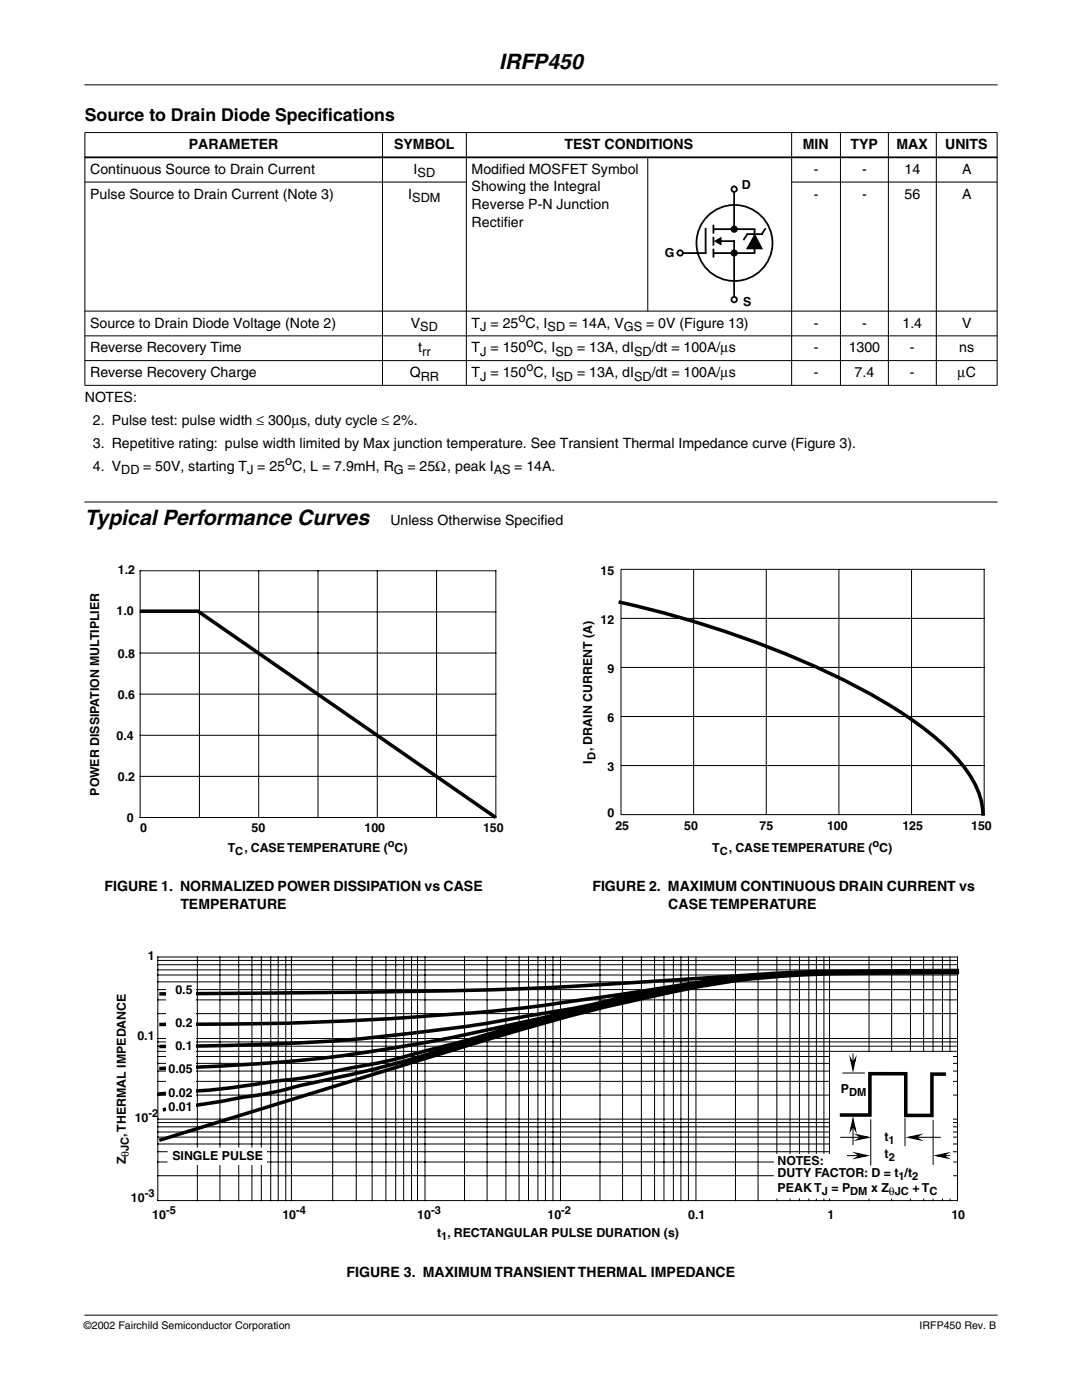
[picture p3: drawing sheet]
<svg xmlns="http://www.w3.org/2000/svg" width="216mm" height="279mm" viewBox="0 0 216 279" stroke-linecap="round" stroke-linejoin="round" font-family="sans-serif">
<path d="M16.9 16.9h182.1M16.9 262.5h182.1" fill="none" stroke="#000" stroke-width=".2"/>
<path d="M16.9 99.8h182.1v2.2h-182.1z" fill="#fff"/>
<g fill="none" stroke="#000" stroke-width=".2">
<path d="M16.9 26.5h182.1M16.9 36.3h76.2M16.9 26.5v50.4M76.3 26.4v50.5M93.1 26.4v50.5M129.3 31.2v30.9M157.9 36.3h41.1M158 26.4v50.5M167.7 26.4v50.5M177.3 26.4v50.5M186.8 26.4v50.5M199 26.5v50.4"/>
<path d="M16.9 62.1h182.1M16.9 67h182.1M16.9 72h182.1M16.9 76.9h182.1M16.9 100.2h182.1"/>
</g>
<path d="M16.9 31.4h182.1" fill="none" stroke="#000" stroke-width=".35"/>
<circle cx="146.6" cy="48.5" r="7.6" fill="#fff"/>
<g fill="none" stroke="#000" stroke-width=".35">
<path d="M146.5 37.2v8.5M135.2 50.5h5.6M140.8 45.7v4.6M142.4 45v1.4M142.4 47.4v1.4M142.4 49.8v1.4M142.5 50.5h8.1M142.6 45.7h8M142.8 48.1l1-.6v1.2zM144 48.1h2.5v12.2M149.1 46.8l-.7 1M149.2 46.7h2.8"/>
<path d="M150.6 45.9v4.4M150.6 47l1.4 2.6h-2.9zM152.7 45.7l-.7 1"/>
<circle cx="146.5" cy="45.7" r=".54"/>
<circle cx="146.5" cy="50.5" r=".54"/>
<circle cx="146.6" cy="48.5" r="7.6"/>
</g>
<path d="M142.8 48.1l1-.6v1.2zM150.6 47l1.4 2.6h-2.9z" fill="#000"/>
<g fill="#000">
<circle cx="146.5" cy="45.7" r=".54"/>
<circle cx="146.5" cy="50.5" r=".54"/>
</g>
<circle cx="146.5" cy="37.8" r=".54" fill="#fff"/>
<circle cx="146.5" cy="37.8" r=".54" fill="none" stroke="#000" stroke-width=".35"/>
<circle cx="146.5" cy="59.8" r=".54" fill="#fff"/>
<circle cx="146.5" cy="59.8" r=".54" fill="none" stroke="#000" stroke-width=".35"/>
<circle cx="135.7" cy="50.5" r=".54" fill="#fff"/>
<circle cx="135.7" cy="50.5" r=".54" fill="none" stroke="#000" stroke-width=".35"/>
<g fill="none" stroke="#000" stroke-width=".2">
<path d="M28 113.9h70.9v49.3h-70.9zM39.8 113.9v49.3M51.6 113.9v49.3M63.5 113.9v49.3M75.3 113.9v49.3M87.1 113.9v49.3M123.9 113.7v48.9M124 113.6h72.4M138.4 113.7v48.9M152.9 113.7v48.9M167.4 113.7v48.9M181.9 113.7v48.9"/>
<path d="M196.4 113.7v48.9h-72.4M28 122.1h70.9M28 130.3h70.9M28 138.5h70.9M124 133.2h72.4M124 123.4h72.4M28 146.7h70.9M28 154.9h70.9M124 152.8h72.4M124 143h72.4M31.5 191h159.6v48.6h-159.6zM31.5 191.7h159.6"/>
<path d="M31.5 192.5h159.6M31.5 193.6h159.6M31.5 194.6h159.6M31.5 196h159.6M31.5 197.5h159.6M31.5 199.5h159.6M39.4 191v48.6M43.9 191v48.6M47.6 191v48.6M50.3 191v48.6M52.1 191v48.6M54 191v48.6"/>
<path d="M55.5 191v48.6M57 191v48.6M58.2 191v48.6M66.4 191v48.6M71.1 191v48.6M74.3 191v48.6M77 191v48.6M79 191v48.6M80.5 191v48.6M82.1 191v48.6M83.3 191v48.6M84.8 191v48.6"/>
<path d="M92.7 191v48.6M97.2 191v48.6M101 191v48.6M103.6 191v48.6M105.5 191v48.6M107.3 191v48.6M108.8 191v48.6M110.3 191v48.6M111.8 191v48.6M119.7 191v48.6M124.2 191v48.6M128 191v48.6"/>
<path d="M130.6 191v48.6M132.5 191v48.6M134.4 191v48.6M135.9 191v48.6M137.4 191v48.6M138.9 191v48.6M146.8 191v48.6M151.3 191v48.6M155 191v48.6M157.6 191v48.6M159.5 191v48.6M161.4 191v48.6"/>
<path d="M162.9 191v48.6M164.4 191v48.6M165.5 191v48.6M173.4 191v48.6M177.9 191v48.6M181.7 191v48.6M184.3 191v48.6M186.2 191v48.6M188.1 191v48.6M189.6 191v48.6M31.5 202.3h159.6M31.5 207.3h159.6"/>
<path d="M31.5 207.9h159.6M31.5 208.8h159.6M31.5 209.8h159.6M31.5 210.8h159.6M31.5 212.2h159.6M31.5 213.8h159.6M31.5 215.8h159.6M31.5 218.6h159.6M31.5 223.3h159.6M31.5 224h159.6M31.5 224.9h159.6M31.5 225.9h159.6"/>
<path d="M31.5 226.9h159.6M31.5 228.3h159.6M31.5 229.8h159.6M31.5 231.9h159.6M31.5 234.6h159.6"/>
</g>
<path d="M28.3 122h11.2l59.1 41M123.8 120.2a195.3 195.3 0 0 1 50.8 18.8 65.2 65.2 0 0 1 16.4 12.4 19.6 19.6 0 0 1 4.9 8.8l.2 2.2" fill="none" stroke="#000" stroke-width=".71"/>
<path d="M33.5 229.1h19.6v3.2h-19.6z" fill="#fff"/>
<path d="M33.5 229.1h19.6v3.2h-19.6z" fill="none" stroke="#fff" stroke-width=".2"/>
<path d="M184.3 216.5h5.9" fill="none" stroke="#000" stroke-width=".2"/>
<path d="M165.7 210h24.4v23.1h-24.4z" fill-rule="evenodd" fill="#fff"/>
<path d="M188.4 214.4h-2.4v8.2h-5.2M167.9 222.5h5.7v-8.2h7.1v8.3" fill="none" stroke="#000" stroke-width=".71"/>
<path d="M168.2 214.1h4.3M170.2 210.3v1.9M170.2 224.6v3.9M180.6 223.2v5.4" fill="none" stroke="#000" stroke-width=".2"/>
<path d="M169.8 211.6l.4 .6 .4-.6-.4 1.7zM170.2 223.5l.4 1.8-.4-.7-.4 .7z" fill="none" stroke="#000" stroke-width=".35"/>
<path d="M169.8 211.6l.4 .6 .4-.6-.4 1.7zM170.2 223.5l.4 1.8-.4-.7-.4 .7z" fill="#000"/>
<path d="M154.5 230.4h35.6v8.7h-35.6z" fill="#fff"/>
<path d="M154.5 230.4h35.6v8.7h-35.6z" fill="none" stroke="#fff" stroke-width=".2"/>
<path d="M167.8 227h4.2M169.1 230.6h2.6M173.7 223.5v9M182.6 227h5M186.2 223.6v8.8M188.1 230.6h1.4" fill="none" stroke="#000" stroke-width=".2"/>
<path d="M171 230.3l1.8 .3-1.8 .4 .7-.4zM171.3 226.6l1.8 .4-1.8 .3 .7-.3zM181.5 227l1.8-.4-.7 .4 .7 .3zM187.1 230.6l1.6-.3-.6 .3 .6 .4z" fill="none" stroke="#000" stroke-width=".35"/>
<path d="M171 230.3l1.8 .3-1.8 .4 .7-.4zM171.3 226.6l1.8 .4-1.8 .3 .7-.3zM181.5 227l1.8-.4-.7 .4 .7 .3zM187.1 230.6l1.6-.3-.6 .3 .6 .4z" fill="#000"/>
<path d="M154.6 194.5a229.1 229.1 0 0 0-24.8 3.7l-10.8 2.5-11.9 2.9-14.5 4.2-5.9 1.5a144.1 144.1 0 0 1-19.3 4.4 79.6 79.6 0 0 1-13.6 2.2 169.2 169.2 0 0 1-20 2.3l-2.4 .2M155.3 194.4l-9.8 1.1a243 243 0 0 0-31.6 6.3l-16.6 3.7a299.8 299.8 0 0 1-59.7 7.5l-5.8 .2M156 194.5a221.4 221.4 0 0 0-36.2 5.6l-4.2 .9-10.3 1.8a391.1 391.1 0 0 1-36.1 4.8l-14.6 .8-22.8 .5M161.3 194.1a170.5 170.5 0 0 0-28.4 3.6l-21.1 5.1-11.2 3.1a571.2 571.2 0 0 1-30.6 8.6l-8.8 1.9a101.1 101.1 0 0 1-14.7 2.9l-4.4 .8-9.6 1.4M168.3 194l-15.2 .6a225.1 225.1 0 0 0-24.9 3.2l-8.8 1.3a356.2 356.2 0 0 1-37 3.9l-12.1 .7-13.8 .5-24.7 .3M191.4 193.7l-24.7 .1-9.3 .3-45.2 2.9-15.6 .6-26.7 .4-38.1 .4M191.4 194.1l-27.2 .3a161.7 161.7 0 0 0-36.9 5.1 477 477 0 0 0-39.2 10.7l-56.3 17.4" fill="none" stroke="#000" stroke-width=".71" stroke-linecap="butt"/>
<path d="M33.2 196.1h5.8v26.7h-5.8z" fill="#fff"/>
<g font-size="4.2">
<text x="99.6" y="13.8">IRFP450</text>
<text x="16.9" y="104.8">Typical Performance Curves</text>
</g>
<g font-size="3.5">
<text x="16.9" y="24.2">Source to Drain Diode Specif</text>
<text x="64.3" y="24.2">ications</text>
</g>
<g font-size="2.8">
<text x="37.7" y="29.8">PARAMETER</text>
<text x="78.6" y="29.8">SYMBOL</text>
<text x="112.6" y="29.8">TEST CONDITIONS</text>
<text x="160.2" y="29.8">MIN</text>
<text x="169.7" y="29.8">TYP</text>
<text x="178.9" y="29.8">MAX</text>
<text x="188.6" y="29.8">UNITS</text>
<text x="18" y="34.7">Continuous Source to Drain Current</text>
<text x="82.5" y="34.7">I</text>
<text x="94.1" y="34.7">Modified MOSFET Symbol</text>
<text x="162.4" y="34.7">-</text>
<text x="172" y="34.7">-</text>
<text x="180.5" y="34.7">14</text>
<text x="192" y="34.7">A</text>
<text x="18" y="39.6">Pulse Source to Drain Current (Note 3)</text>
<text x="81.5" y="39.6">I</text>
<text x="94.1" y="38.2">Showing the Integral</text>
<text x="94.1" y="41.7">Reverse P-N Junction</text>
<text x="162.4" y="39.6">-</text>
<text x="172" y="39.6">-</text>
<text x="180.5" y="39.6">56</text>
<text x="192" y="39.6">A</text>
<text x="94.1" y="45.3">Rectifier</text>
<text x="18" y="65.4">Source to Drain Diode Voltage (Note 2)</text>
<text x="82" y="65.4">V</text>
<text x="94.1" y="65.4">T</text>
<text x="97.9" y="65.4">= 25 C, I</text>
<text x="113.6" y="65.4">= 14A, V</text>
<text x="128.9" y="65.4">= 0V (Figure 13)</text>
<text x="162.4" y="65.4">-</text>
<text x="172" y="65.4">-</text>
<text x="180.1" y="65.4">1.4</text>
<text x="192" y="65.4">V</text>
<text x="18" y="70.3">Reverse Recovery Time</text>
<text x="83.4" y="70.3">t</text>
<text x="94.1" y="70.3">T</text>
<text x="97.9" y="70.3">= 150 C, I</text>
<text x="115.1" y="70.3">= 13A, dI</text>
<text x="130" y="70.3">/dt = 100A/µs</text>
<text x="162.4" y="70.3">-</text>
<text x="169.3" y="70.3">1300</text>
<text x="181.6" y="70.3">-</text>
<text x="191.4" y="70.3">ns</text>
<text x="18" y="75.3">Reverse Recovery Charge</text>
<text x="81.8" y="75.3">Q</text>
<text x="94.1" y="75.3">T</text>
<text x="97.9" y="75.3">= 150 C, I</text>
<text x="115.1" y="75.3">= 13A, dI</text>
<text x="130" y="75.3">/dt = 100A/µs</text>
<text x="162.4" y="75.3">-</text>
<text x="170.5" y="75.3">7.4</text>
<text x="181.6" y="75.3">-</text>
<text x="191.1" y="75.3">µC</text>
<text x="16.9" y="80.2">NOTES:</text>
<text x="18.5" y="84.8">2. Pulse test: pulse width ≤ 300µs, duty cycle ≤ 2%.</text>
<text x="18.5" y="89.4">3. Repetitive rating: pulse width limited by Max junction temperature. See Transient Thermal Impedance curve (Figure 3).</text>
<text x="18.5" y="94">4. V</text>
<text x="28.6" y="94">= 50V, starting T = 25 C, L = 7.9mH, R</text>
<text x="77.9" y="104.8">Unless Otherwise Specif</text>
<text x="107.9" y="104.8">ied</text>
<text x="20.8" y="177.9">FIGURE 1. NORMALIZED POWER DISSIPATION vs CASE</text>
<text x="118.2" y="177.9">FIGURE 2. MAXIMUM CONTINUOUS DRAIN CURRENT vs</text>
<text x="36" y="181.4">TEMPERATURE</text>
<text x="133.3" y="181.4">CASE TEMPERATURE</text>
<text x="69.1" y="254.8">FIGURE 3. MAXIMUM TRANSIENT THERMAL IMPEDANCE</text>
</g>
<g font-size="2.5">
<text x="83.3" y="35.4">SD</text>
<text x="82.3" y="40.3">SDM</text>
<text x="148" y="37.8">D</text>
<text x="132.7" y="51.4">G</text>
<text x="103.5" y="64.3">o</text>
<text x="148.3" y="61">S</text>
<text x="83.9" y="66.1">SD</text>
<text x="84.2" y="71">rr</text>
<text x="95.8" y="66.1">J</text>
<text x="95.8" y="71">J</text>
<text x="105" y="69.2">o</text>
<text x="109.3" y="66.1">SD</text>
<text x="110.8" y="71">SD</text>
<text x="124.5" y="66.1">GS</text>
<text x="126.5" y="71">SD</text>
<text x="84" y="76">RR</text>
<text x="95.8" y="76">J</text>
<text x="105" y="74.1">o</text>
<text x="110.8" y="76">SD</text>
<text x="126.5" y="76">SD</text>
<text x="24.2" y="94.7">DD</text>
<text x="49.3" y="94.7">J</text>
<text x="56.9" y="92.8">o</text>
<text x="78.6" y="94.7">G = 25Ω, peak IAS = 14A.</text>
<text x="23.5" y="114.6">1.2</text>
<text x="119.8" y="114.7">15</text>
<text x="23.2" y="122.8">1.0</text>
<text x="119.8" y="124.4">12</text>
<text x="23.5" y="131.4">0.8</text>
<text x="121.2" y="134.2">9</text>
<text x="23.5" y="139.5">0.6</text>
<text x="23.2" y="147.7">0.4</text>
<text x="121.2" y="144">6</text>
<text x="23.5" y="155.9">0.2</text>
<text x="118.2" y="152.4" transform="rotate(-90 118.2 152.4)">I</text>
<text x="121.2" y="153.8">3</text>
<text x="19.8" y="158.8" transform="rotate(-90 19.8 158.8)">POWER DISSIPATION MULTIPLIER</text>
<text x="25.3" y="164.1">0</text>
<text x="27.9" y="166.1">0</text>
<text x="50.2" y="166.1">50</text>
<text x="72.7" y="166.1">100</text>
<text x="96.4" y="166.1">150</text>
<text x="121.2" y="163">0</text>
<text x="122.8" y="165.6">25</text>
<text x="136.5" y="165.6">50</text>
<text x="151.6" y="165.6">75</text>
<text x="165" y="165.6">100</text>
<text x="180.1" y="165.6">125</text>
<text x="193.8" y="165.6">150</text>
<text x="45.4" y="170">T</text>
<text x="142.1" y="170">T</text>
<text x="29.5" y="191.5">1</text>
<text x="35" y="198.5">0.5</text>
<text x="27.4" y="207.6">0.1</text>
<text x="35" y="209.5">0.1</text>
<text x="35" y="204.9">0.2</text>
<text x="33.6" y="214.1">0.05</text>
<text x="33.6" y="218.9">0.02</text>
<text x="33.6" y="221.7">0.01</text>
<text x="167.8" y="218.1">P</text>
<text x="25.1" y="226.9" transform="rotate(-90 25.1 226.9)">, THERMAL IMPEDANCE</text>
<text x="26.9" y="223.9">10</text>
<text x="176.5" y="227.8">t</text>
<text x="25.1" y="232.4" transform="rotate(-90 25.1 232.4)">Z</text>
<text x="34.4" y="231.6">SINGLE PULSE</text>
<text x="155.2" y="232.6">NOTES:</text>
<text x="176.5" y="231">t</text>
<text x="26.1" y="239.8">10</text>
<text x="155.2" y="235">DUTY FACTOR: D = t</text>
<text x="155.2" y="237.9">PEAK T</text>
<text x="165.9" y="237.9">= P</text>
<text x="173.8" y="237.9">x Z</text>
<text x="182.1" y="237.9">+ T</text>
<text x="30.4" y="243.4">10</text>
<text x="56.4" y="243.4">10</text>
<text x="83.3" y="243.4">10</text>
<text x="109.2" y="243.4">10</text>
<text x="137.3" y="243.3">0.1</text>
<text x="165.1" y="243.3">1</text>
<text x="189.8" y="243.3">10</text>
<text x="87.2" y="246.9">t</text>
</g>
<g font-size="2.2">
<text x="118.8" y="151.7" transform="rotate(-90 118.8 151.7)">D, DRAIN CURRENT (A)</text>
<text x="46.9" y="170.6">C, CASE TEMPERATURE ( C)</text>
<text x="77.4" y="169">o</text>
<text x="143.6" y="170.6">C, CASE TEMPERATURE ( C)</text>
<text x="174.1" y="169">o</text>
<text x="169.4" y="218.7">DM</text>
<text x="29.6" y="222.9">-2</text>
<text x="25.7" y="230.9" transform="rotate(-90 25.7 230.9)">θJC</text>
<text x="177.3" y="228.4">1</text>
<text x="177.3" y="231.6">2</text>
<text x="28.9" y="238.8">-3</text>
<text x="164" y="238.5">J</text>
<text x="169.7" y="238.5">DM</text>
<text x="177.4" y="238.5">θ</text>
<text x="178.5" y="238.5">JC</text>
<text x="179.3" y="235.6">1/t</text>
<text x="182" y="235.6">2</text>
<text x="185.5" y="238.5">C</text>
<text x="33.1" y="242.4">-5</text>
<text x="59.1" y="242.4">-4</text>
<text x="86" y="242.4">-3</text>
<text x="112" y="242.4">-2</text>
<text x="88" y="247.5">1, RECTANGULAR PULSE DURATION (s)</text>
</g>
<g font-size="2.1">
<text x="16.8" y="265.3">©2002 Fairchild Semiconductor Corporation</text>
<text x="183.5" y="265.3">IRFP450 Rev. B</text>
</g>
</svg>
